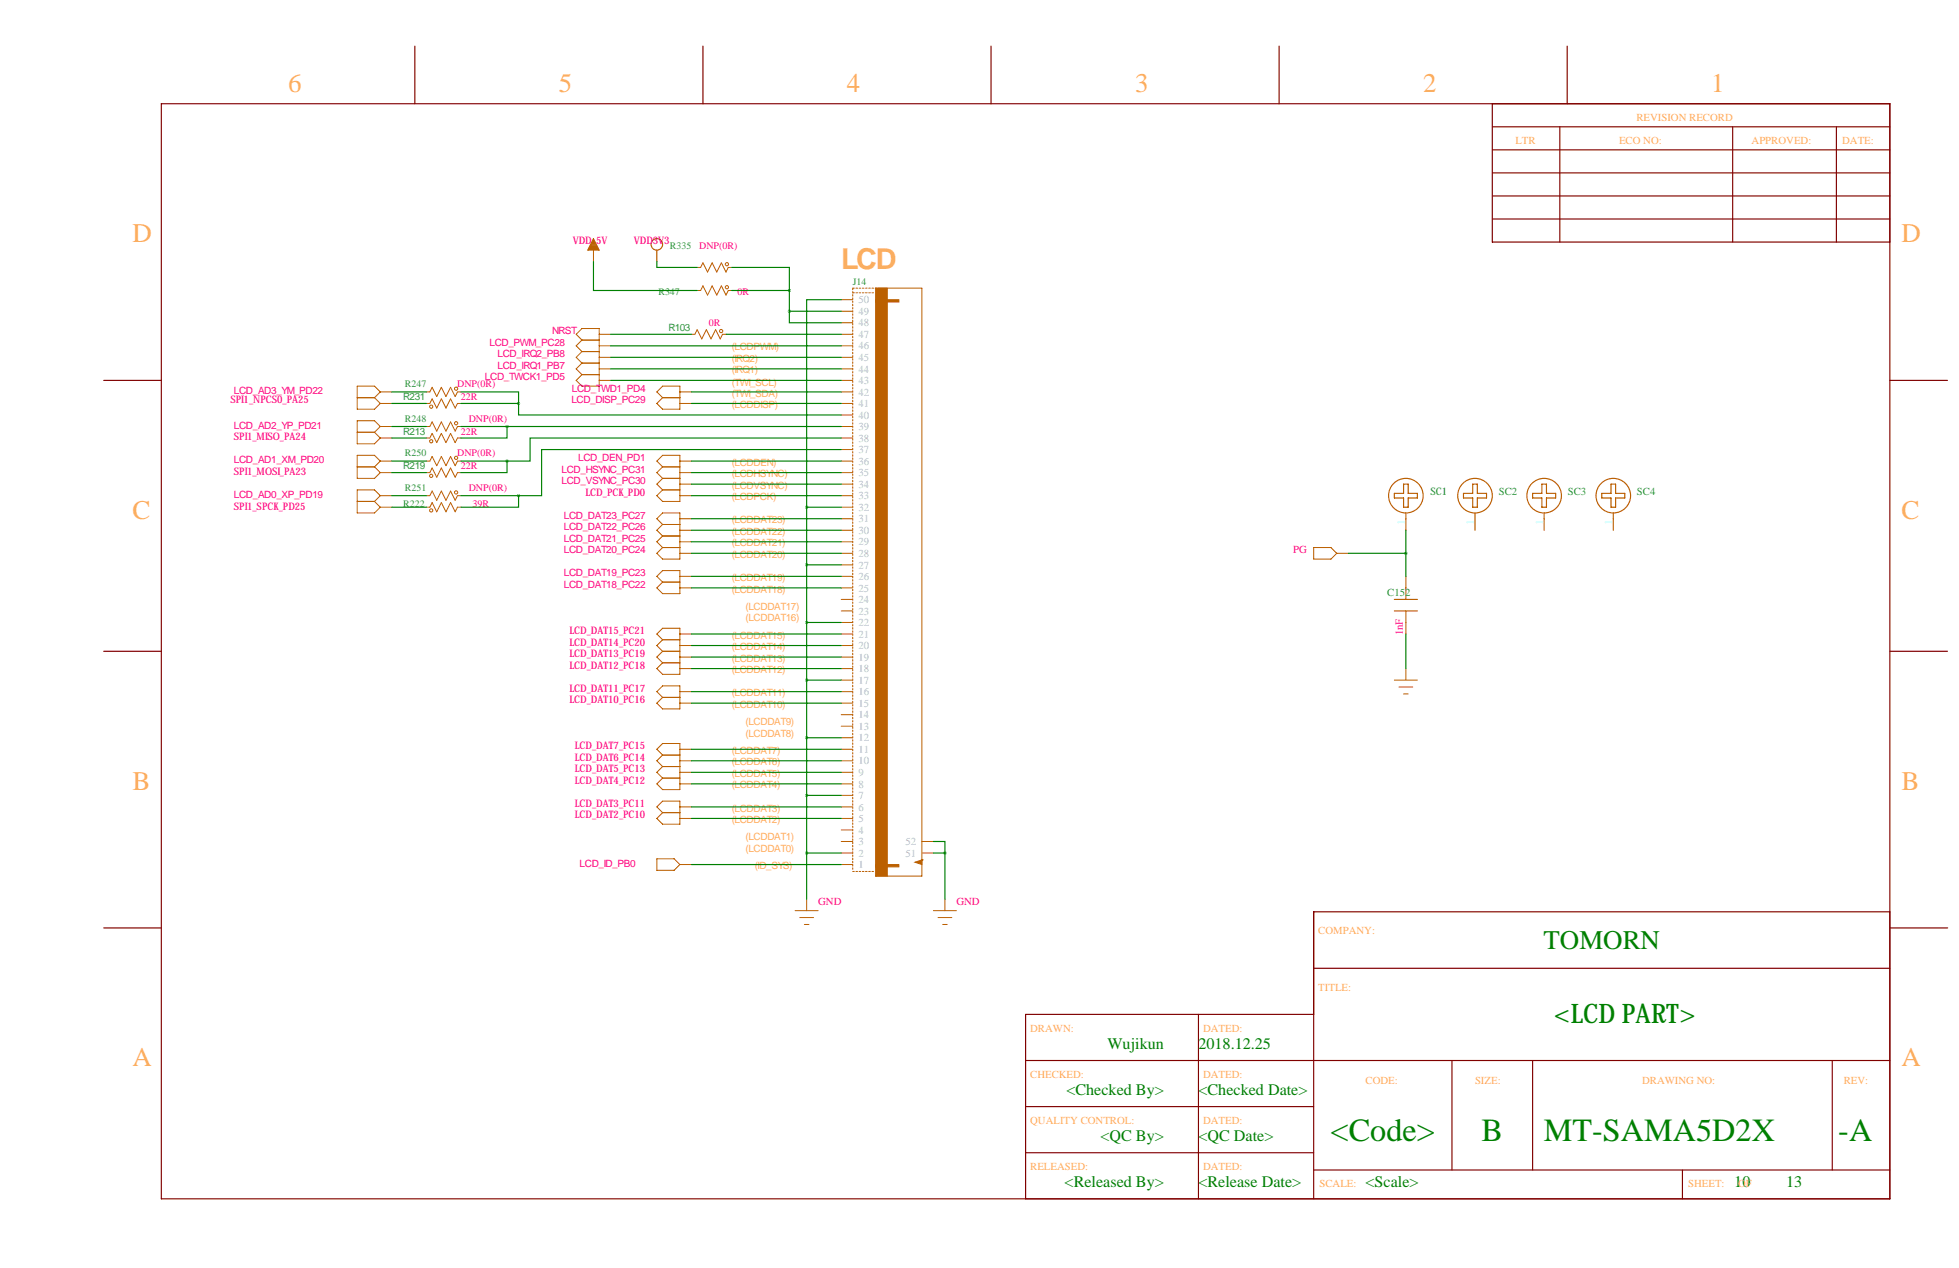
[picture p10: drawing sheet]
<svg xmlns="http://www.w3.org/2000/svg" width="432mm" height="279mm" viewBox="0 0 432 279" stroke-linecap="round" stroke-linejoin="round" font-family="sans-serif">
<g fill="none" stroke="#800000" stroke-width=".25">
<path d="M91.4 10.2v12.7M154.9 10.2v12.7M218.4 10.2v12.7M281.9 10.2v12.7M345.4 10.2v12.7M35.6 22.9h381v241.3h-381zM328.9 27.9h87.7M328.9 33h87.7M328.9 22.9v30.4h87.7M328.9 38.1h87.7M343.8 27.9v25.4M381.9 27.9v25.4"/>
<path d="M404.8 27.9v25.4M328.9 43.2h87.7M328.9 48.3h87.7M22.9 83.8h12.7M416.6 83.8h12.7M22.9 143.5h12.7M416.6 143.5h12.7M22.9 204.5h12.7M289.6 213.4h127M416.6 200.9h-127v63.3M416.6 204.5h12.7M226.1 233.7h190.5"/>
<path d="M264.2 223.5v40.7M289.6 223.5h-63.5v40.7M320 233.7v24.1M337.8 233.7v24.1M403.9 233.7v24.1M226.1 243.8h63.5M226.1 254h63.5M289.6 257.8h127M370.8 257.8v6.4"/>
</g>
<g fill="none" stroke="#bb6000" stroke-width=".22">
<path d="M130.8 52.6v5.1M153.7 58.9h.7l.5-1 1.1 2 1-2 1 2 1-2 1 2 .5-1h.8M128.3 74.9l-1.3-1.2 1.3-1.3h3.8v12.7h-3.8l-1.3-1.3 1.3-1.3M128.3 74.9h3.8M128.3 74.9l-1.3 1.3 1.3 1.3M128.3 77.5h3.8M128.3 77.5l-1.3 1.2 1.3 1.3M132.1 73.7h2.5M132.1 78.7h2.5M132.1 76.2h2.5M152.4 73.7h.8l.5-1.1 1 2.1 1-2.1 1 2.1 1-2.1 1 2.1 .6-1h.7M153.7 64h.7l.5-1 1.1 2 1-2 1 2 1-2 1 2 .5-1h.8"/>
<path d="M185.4 73.7h2.6M185.4 78.7h2.6M185.4 76.2h2.6M185.4 71.1h2.6M185.4 68.6h2.6M185.4 66h2.6M193 63.5h10.2v129.5h-10.2zM78.7 87.6h3.8M78.7 95.2h3.8M82.5 87.6l1.3 1.3M82.5 95.2l1.3 1.3M83.8 88.9h2.6"/>
<path d="M83.8 96.5h2.6M83.8 94h2.6M83.8 86.4h2.6M83.8 86.4l-1.3-1.3h-3.8v5.1h3.8l1.3-1.3M83.8 86.4l-1.3 1.2M83.8 94l-1.3-1.3h-3.8v5.1h3.8l1.3-1.3M83.8 94l-1.3 1.2M94 88.9h.7l.5-1 1.1 2 1-2 1 2 1-2 1 2 .5-1h.8M94 96.5h.7l.5-1 1.1 2 1-2 1 2 1-2 1 2 .5-1h.8M94 94h.7l.5-1 1.1 2 1-2 1 2 1-2 1 2 .5-1h.8M94 86.4h.7l.5-1.1 1.1 2.1 1-2.1 1 2.1 1-2.1 1 2.1 .5-1h.8M128.3 82.5h3.8"/>
<path d="M128.3 80h3.8M128.3 80l-1.3 1.3 1.3 1.2M132.1 83.8h2.5M132.1 81.3h2.5M144.8 86.4l1.2-1.3h3.9v5.1h-3.9l-1.2-1.3 1.2-1.3zM146 87.6h3.9M149.9 88.9h2.5M149.9 86.4h2.5M185.4 88.9h2.6M185.4 96.5h2.6M185.4 99.1h2.6M185.4 94h2.6"/>
<path d="M185.4 91.4h2.6M185.4 86.4h2.6M185.4 83.8h2.6M185.4 81.3h2.6M78.7 102.9h3.8M78.7 110.5h3.8M82.5 102.9l1.3 1.2M82.5 110.5l1.3 1.3M83.8 111.8h2.6M83.8 104.1h2.6M83.8 109.2h2.6M83.8 101.6h2.6"/>
<path d="M83.8 109.2l-1.3-1.3h-3.8v5.1h3.8l1.3-1.2M83.8 101.6l-1.3-1.3h-3.8v5.1h3.8l1.3-1.3M83.8 101.6l-1.3 1.3M83.8 109.2l-1.3 1.3M94 111.8h.7l.5-1.1 1.1 2.1 1-2.1 1 2.1 1-2.1 1 2.1 .5-1h.8M94 104.1h.7l.5-1 1.1 2.1 1-2.1 1 2.1 1-2.1 1 2.1 .5-1.1h.8M94 109.2h.7l.5-1 1.1 2 1-2 1 2 1-2 1 2 .5-1h.8M94 101.6h.7l.5-1 1.1 2 1-2 1 2 1-2 1 2 .5-1h.8M146 102.9l-1.2-1.3 1.2-1.3h3.9v10.2h-3.9l-1.2-1.3 1.2-1.3M146 115.6l-1.2-1.3 1.2-1.3h3.9v10.2h-3.9l-1.2-1.3 1.2-1.2M146 115.6h3.9M146 115.6l-1.2 1.2 1.2 1.3"/>
<path d="M146 118.1h3.9M146 102.9h3.9M146 102.9l-1.2 1.2 1.2 1.3M146 105.4h3.9M146 105.4l-1.2 1.3 1.2 1.2M146 107.9h3.9M146 118.1l-1.2 1.3 1.2 1.3M149.9 104.1h2.5M149.9 119.4h2.5M149.9 116.8h2.5M149.9 114.3h2.5M149.9 109.2h2.5"/>
<path d="M149.9 106.7h2.5M149.9 101.6h2.5M185.4 111.8h2.6M185.4 104.1h2.6M185.4 119.4h2.6M185.4 116.8h2.6M185.4 114.3h2.6M185.4 109.2h2.6M185.4 106.7h2.6M185.4 101.6h2.6M146 125.7h3.9v5.1h-3.9l-1.2-1.3 1.2-1.2-1.2-1.3zM146 128.3h3.9"/>
<path d="M146 120.7h3.9M149.9 139.7h2.5M149.9 129.5h2.5M149.9 127h2.5M149.9 121.9h2.5M185.4 139.7h2.6M185.4 137.2h2.6M185.4 134.6h2.6M185.4 132.1h2.6M185.4 129.5h2.6M185.4 127h2.6M185.4 124.5h2.6"/>
<path d="M185.4 121.9h2.6M289.6 120.7h3.8l1.2 1.2-1.2 1.3h-3.8zM294.6 121.9h2.6M144.8 152.4l1.2-1.3h3.9v5.1h-3.9l-1.2-1.3 1.2-1.2zM146 141l-1.2-1.3 1.2-1.3h3.9v10.2h-3.9l-1.2-1.3 1.2-1.3M146 141h3.9M146 141l-1.2 1.2 1.2 1.3M146 143.5h3.9M146 153.7h3.9M146 146h3.9M146 143.5l-1.2 1.3 1.2 1.2M149.9 154.9h2.5"/>
<path d="M149.9 152.4h2.5M149.9 147.3h2.5M149.9 144.8h2.5M149.9 142.2h2.5M185.4 157.5h2.6M185.4 154.9h2.6M185.4 152.4h2.6M185.4 149.9h2.6M185.4 147.3h2.6M185.4 144.8h2.6M185.4 142.2h2.6M307.3 149.9h5.1"/>
<path d="M308.4 151.4h3M309.4 152.9h1M309.9 147.3v2.6M144.8 177.8l1.2-1.3h3.9v5.1h-3.9l-1.2-1.3 1.2-1.2zM146 166.4l-1.2-1.3 1.2-1.3h3.9v10.2h-3.9l-1.2-1.3 1.2-1.3M146 166.4h3.9M146 166.4l-1.2 1.2 1.2 1.3M146 168.9h3.9M146 179.1h3.9M146 168.9l-1.2 1.3 1.2 1.2M146 171.4h3.9M149.9 177.8h2.5"/>
<path d="M149.9 172.7h2.5M149.9 170.2h2.5M149.9 167.6h2.5M149.9 165.1h2.5M185.4 177.8h2.6M185.4 175.3h2.6M185.4 172.7h2.6M185.4 170.2h2.6M185.4 167.6h2.6M185.4 165.1h2.6M185.4 162.6h2.6M185.4 160h2.6"/>
<path d="M144.8 189.2h3.8l1.3 1.3-1.3 1.3h-3.8zM149.9 190.5h2.5M149.9 180.3h2.5M177.8 198.1v2.6M185.4 190.5h2.6M185.4 188h2.6M185.4 185.4h2.6M185.4 182.9h2.6M185.4 180.3h2.6M203.2 189.5h.1M203.2 188h2.5M203.2 185.4h2.5"/>
<path d="M208.3 198.1v2.6M175.3 200.7h5M176.3 202.2h3M177.3 203.7h1M205.7 200.7h5.1M206.8 202.2h3M207.8 203.7h1"/>
<circle cx="160.2" cy="58.2" r=".36"/>
<circle cx="159" cy="72.9" r=".36"/>
<circle cx="160.2" cy="63.3" r=".36"/>
<circle cx="95" cy="97.2" r=".36"/>
<circle cx="95" cy="89.6" r=".36"/>
<circle cx="100.5" cy="93.3" r=".36"/>
<circle cx="100.5" cy="85.6" r=".36"/>
<circle cx="95" cy="112.5" r=".36"/>
<circle cx="95" cy="104.9" r=".36"/>
<circle cx="100.5" cy="108.5" r=".36"/>
<circle cx="100.5" cy="100.9" r=".36"/>
</g>
<path d="M188 64.5h4.8M188 63.5v128.3M188 63.5h7.3M188 192h4.8" fill="none" stroke="#bb6000" stroke-width=".22" stroke-dasharray=".4 .4"/>
<g fill="#bb6000" stroke="#bb6000" stroke-width=".22">
<path d="M193 63.5h2.6v129.5h-2.6z"/>
<path d="M193 66h5.1v.5h-5.1z"/>
<path d="M193 190.5h5.1v.5h-5.1z"/>
<path d="M201.7 190l1.5-.5v1z"/>
<path d="M130.8 52.6l1.3 2.5h-2.6z"/>
</g>
<g fill="none" stroke="#bb6000" stroke-width=".25">
<path d="M144.8 55.1v2.6M307.3 108.7h2.1v-2h1v2h2v1h-2v2.1h-1v-2.1h-2.1zM309.9 113v3.8M324.6 106.7h1v2h2.1v1h-2.1v2.1h-1v-2.1h-2v-1h2zM325.1 113v3.8M337.8 108.7h2.1v-2h1v2h2v1h-2v2.1h-1v-2.1h-2.1zM340.4 113v3.8M353.1 108.7h2v-2h1v2h2v1h-2v2.1h-1v-2.1h-2zM355.6 113v3.8M307.3 134.6h5.1M307.3 132.1h5.1M309.9 127v5.1"/>
<path d="M309.9 134.6v5.1"/>
<circle cx="144.8" cy="53.8" r="1.27"/>
<circle cx="309.9" cy="109.2" r="3.8"/>
<circle cx="325.1" cy="109.2" r="3.8"/>
<circle cx="340.4" cy="109.2" r="3.8"/>
<circle cx="355.6" cy="109.2" r="3.8"/>
</g>
<g fill="none" stroke="#008000" stroke-width=".25">
<path d="M130.8 57.7v6.3h22.9M144.8 57.7v1.2h8.9M161.3 58.9h12.7v5.1M134.6 73.7h17.8M134.6 76.2h50.8M134.6 78.7h50.8M160 73.7h25.4M161.3 64h12.7M174 68.6v2.5h11.4M174 68.6h11.4M174 64v4.6M185.4 66h-7.6v45.8"/>
<path d="M86.4 86.4h7.6M86.4 94h7.6M86.4 88.9h7.6M86.4 96.5h7.6M101.6 86.4h12.7v2.5M101.6 94h83.8M101.6 88.9h12.7M111.8 94v2.5h-10.2M114.3 88.9v2.5h71.1M134.6 81.3h50.8M134.6 83.8h50.8M152.4 86.4h33"/>
<path d="M152.4 88.9h33M185.4 96.5h-68.6v5.1h-5M185.4 99.1h-66v10.1h-5.1M86.4 101.6h7.6M86.4 109.2h7.6M86.4 104.1h7.6M86.4 111.8h7.6M101.6 101.6h10.2M101.6 109.2h12.7M111.8 101.6v2.5h-10.2M114.3 109.2v2.6h-12.7M152.4 101.6h33"/>
<path d="M152.4 116.8h33M152.4 109.2h33M152.4 114.3h33M152.4 104.1h33M152.4 106.7h33M152.4 119.4h33M177.8 111.8v86.3M177.8 111.8h7.6M309.9 116.8v10.2M152.4 139.7h33M152.4 129.5h33M152.4 127h33"/>
<path d="M152.4 121.9h33M177.8 137.2h7.6M177.8 124.5h7.6M297.2 121.9h12.7M309.9 139.7v7.6M152.4 154.9h33M152.4 152.4h33M152.4 142.2h33M152.4 144.8h33M152.4 147.3h33M177.8 149.9h7.6M152.4 177.8h33"/>
<path d="M152.4 172.7h33M152.4 170.2h33M152.4 167.6h33M152.4 165.1h33M177.8 162.6h7.6M177.8 175.3h7.6M152.4 190.5h33M152.4 180.3h33M177.8 188h7.6M205.7 185.4h2.6v2.6M205.7 188h2.6M208.3 188v10.1"/>
</g>
<path d="M111.7 94a.05 .05 0 0 0 .1 0 .05 .05 0 0 0-.1 0zM111.7 101.6a.05 .05 0 0 0 .1 0 .05 .05 0 0 0-.1 0z" fill="#008000" stroke="#008000" stroke-width=".63"/>
<g font-size="7.1" fill="#008000">
<text x="293.3" y="251.3">&lt;Code&gt;</text>
<text x="326.6" y="251.3">B</text>
<text x="340.3" y="251.3">MT-SAMA5D2X</text>
<text x="405.2" y="251.3">-A</text>
</g>
<text font-size="6.3" fill="#ffad5b" x="185.4" y="59.2">LCD</text>
<g font-size="5.9" fill="#ffad5b">
<text x="63.5" y="20.3">6</text>
<text x="123.2" y="20.3">5</text>
<text x="186.7" y="20.3">4</text>
<text x="250.2" y="20.3">3</text>
<text x="313.7" y="20.3">2</text>
<text x="377.2" y="20.3">1</text>
<text x="29.2" y="53.3">D</text>
<text x="419.1" y="53.3">D</text>
<text x="29.2" y="114.3">C</text>
<text x="419.1" y="114.3">C</text>
<text x="29.2" y="174">B</text>
<text x="419.1" y="174">B</text>
<text x="29.2" y="234.9">A</text>
<text x="419.1" y="234.9">A</text>
</g>
<g font-size="5.9" fill="#008000">
<text x="340.2" y="209">TOMORN</text>
<text x="342.5" y="225.5">&lt;LCD PART&gt;</text>
</g>
<g font-size="3.6" fill="#008000">
<text x="244.1" y="231.1">Wujikun</text>
<text x="264.2" y="231.1">2018.12.25</text>
<text x="235" y="241.2">&lt;Checked By&gt;</text>
<text x="264.2" y="241.2">&lt;Checked Date&gt;</text>
<text x="242.6" y="251.4">&lt;QC By&gt;</text>
<text x="264.2" y="251.4">&lt;QC Date&gt;</text>
<text x="234.7" y="261.6">&lt;Released By&gt;</text>
<text x="264.2" y="261.6">&lt;Release Date&gt;</text>
<text x="301" y="261.6">&lt;Scale&gt;</text>
<text x="382.3" y="261.6">10</text>
<text x="393.7" y="261.6">13</text>
</g>
<g font-size="2.4" fill="#ffad5b">
<text x="360.7" y="26.7">REVISION RECORD</text>
<text x="334" y="31.8">LTR</text>
<text x="356.9" y="31.8">ECO NO:</text>
<text x="386.1" y="31.8">APPROVED:</text>
<text x="406" y="31.8">DATE:</text>
<text x="290.6" y="205.7">COMPANY:</text>
<text x="290.6" y="218.4">TITLE:</text>
<text x="227.1" y="227.3">DRAWN:</text>
<text x="265.2" y="227.3">DATED:</text>
<text x="227.1" y="237.5">CHECKED:</text>
<text x="265.2" y="237.5">DATED:</text>
<text x="301" y="238.8">CODE:</text>
<text x="325.1" y="238.8">SIZE:</text>
<text x="361.9" y="238.8">DRAWING NO:</text>
<text x="406.4" y="238.8">REV:</text>
<text x="227.1" y="247.6">QUALITY CONTROL:</text>
<text x="265.2" y="247.6">DATED:</text>
<text x="227.1" y="257.8">RELEASED:</text>
<text x="265.2" y="257.8">DATED:</text>
<text x="290.8" y="261.6">SCALE:</text>
<text x="372.1" y="261.6">SHEET:</text>
<text x="383.1" y="261.6">OF</text>
</g>
<g font-size="2.4" fill="#aaaad4">
<text x="189.2" y="71.9">48</text>
<text x="189.2" y="69.4">49</text>
<text x="189.2" y="66.8">50</text>
<text x="189.2" y="77">46</text>
<text x="189.2" y="74.5">47</text>
<text x="189.2" y="82.1">44</text>
<text x="189.2" y="79.5">45</text>
<text x="189.2" y="89.7">41</text>
<text x="189.2" y="87.2">42</text>
<text x="189.2" y="84.6">43</text>
<text x="189.2" y="94.8">39</text>
<text x="189.2" y="92.2">40</text>
<text x="189.2" y="99.9">37</text>
<text x="189.2" y="97.3">38</text>
<text x="189.2" y="107.5">34</text>
<text x="189.2" y="104.9">35</text>
<text x="189.2" y="102.4">36</text>
<text x="189.2" y="112.6">32</text>
<text x="189.2" y="110">33</text>
<text x="189.2" y="117.6">30</text>
<text x="189.2" y="115.1">31</text>
<text x="189.2" y="125.3">27</text>
<text x="189.2" y="122.7">28</text>
<text x="189.2" y="120.2">29</text>
<text x="189.2" y="130.3">25</text>
<text x="189.2" y="127.8">26</text>
<text x="189.2" y="138">22</text>
<text x="189.2" y="135.4">23</text>
<text x="189.2" y="132.9">24</text>
<text x="189.2" y="143">20</text>
<text x="189.2" y="140.5">21</text>
<text x="189.2" y="148.1">18</text>
<text x="189.2" y="145.6">19</text>
<text x="189.2" y="155.7">15</text>
<text x="189.2" y="153.2">16</text>
<text x="189.2" y="150.7">17</text>
<text x="189.2" y="160.8">13</text>
<text x="189.2" y="158.3">14</text>
<text x="189.2" y="165.9">11</text>
<text x="189.2" y="163.4">12</text>
<text x="189.2" y="173.5">8</text>
<text x="189.2" y="171">9</text>
<text x="189.2" y="168.4">10</text>
<text x="189.2" y="178.6">6</text>
<text x="189.2" y="176.1">7</text>
<text x="189.2" y="183.7">4</text>
<text x="189.2" y="181.1">5</text>
<text x="189.2" y="191.3">1</text>
<text x="189.2" y="188.8">2</text>
<text x="189.2" y="186.2">3</text>
<text x="199.6" y="186.2">52</text>
<text x="199.6" y="188.8">51</text>
</g>
<g font-size="2.4" fill="#008080">
<text x="330.3" y="109.1">SC2</text>
<text x="345.6" y="109.1">SC3</text>
<text x="360.8" y="109.1">SC4</text>
<text x="305.8" y="131.4">C152</text>
</g>
<g font-size="2.4" fill="#9bffff">
<text x="309.6" y="115.7" transform="rotate(-90 309.6 115.7)">1</text>
<text x="324.9" y="115.7" transform="rotate(-90 324.9 115.7)">1</text>
<text x="340.1" y="115.7" transform="rotate(-90 340.1 115.7)">1</text>
<text x="355.3" y="115.7" transform="rotate(-90 355.3 115.7)">1</text>
</g>
<g font-size="2.4" fill="#ff0080">
<text x="285" y="121.9">PG</text>
<text x="309.2" y="140" transform="rotate(-90 309.2 140)">1nF</text>
<text x="180.3" y="199.4">GND</text>
<text x="210.8" y="199.4">GND</text>
</g>
<g font-size="2.3" fill="#ff0080">
<text x="126.2" y="53.8">VDD_5V</text>
<text x="139.7" y="53.8">VDD3V3</text>
<text x="50.8" y="88.9">SPI1_NPCS0_PA25</text>
<text x="51.6" y="97">SPI1_MISO_PA24</text>
<text x="51.6" y="104.6">SPI1_MOSI_PA23</text>
<text x="51.6" y="112.3">SPI1_SPCK_PD25</text>
<text x="129.1" y="109.2">LCD_PCK_PD0</text>
<text x="125.5" y="142.2">LCD_DAT14_PC20</text>
<text x="125.5" y="139.7">LCD_DAT15_PC21</text>
<text x="125.5" y="147.3">LCD_DAT12_PC18</text>
<text x="125.5" y="144.8">LCD_DAT13_PC19</text>
<text x="125.5" y="152.4">LCD_DAT11_PC17</text>
<text x="125.5" y="154.9">LCD_DAT10_PC16</text>
<text x="126.7" y="167.6">LCD_DAT6_PC14</text>
<text x="126.7" y="165.1">LCD_DAT7_PC15</text>
<text x="126.7" y="170.2">LCD_DAT5_PC13</text>
<text x="126.7" y="172.7">LCD_DAT4_PC12</text>
<text x="126.7" y="177.8">LCD_DAT3_PC11</text>
<text x="126.7" y="180.3">LCD_DAT2_PC10</text>
</g>
<text font-size="2.3" fill="#008080" x="315.3" y="109.1">SC1</text>
<g font-size="2.2" fill="#008080">
<text x="147.7" y="54.8">R335</text>
<text x="145.1" y="65">R347</text>
<text x="188" y="62.7">J14</text>
<text x="147.3" y="72.9">R103</text>
<text x="88.9" y="88.1">R231</text>
<text x="89.3" y="85.3">R247</text>
<text x="88.9" y="95.8">R213</text>
<text x="89.3" y="92.9">R248</text>
<text x="89.3" y="100.5">R250</text>
<text x="88.9" y="103.4">R219</text>
<text x="88.9" y="111.8">R222</text>
<text x="89.3" y="108.2">R251</text>
</g>
<g font-size="2.2" fill="#ff0080">
<text x="154.1" y="54.8">DNP(0R)</text>
<text x="162.5" y="65">0R</text>
<text x="156.2" y="71.9">0R</text>
<text x="107.9" y="76.2">LCD_PWM_PC28</text>
<text x="121.7" y="73.7">NRST</text>
<text x="106.9" y="83.8">LCD_TWCK1_PD5</text>
<text x="109.7" y="81.3">LCD_IRQ1_PB7</text>
<text x="109.7" y="78.7">LCD_IRQ2_PB8</text>
<text x="51.6" y="86.9">LCD_AD3_YM_PD22</text>
<text x="100.8" y="85.3">DNP(0R)</text>
<text x="101.6" y="88.1">22R</text>
<text x="125.9" y="88.9">LCD_DISP_PC29</text>
<text x="126.1" y="86.4">LCD_TWD1_PD4</text>
<text x="51.6" y="94.5">LCD_AD2_YP_PD21</text>
<text x="101.6" y="95.8">22R</text>
<text x="103.3" y="92.9">DNP(0R)</text>
<text x="100.8" y="100.6">DNP(0R)</text>
<text x="127.5" y="101.6">LCD_DEN_PD1</text>
<text x="51.6" y="102.1">LCD_AD1_XM_PD20</text>
<text x="101.6" y="103.4">22R</text>
<text x="123.8" y="104.1">LCD_HSYNC_PC31</text>
<text x="123.8" y="106.7">LCD_VSYNC_PC30</text>
<text x="51.6" y="109.7">LCD_AD0_XP_PD19</text>
<text x="103.3" y="108.2">DNP(0R)</text>
<text x="104.1" y="111.8">39R</text>
<text x="124.3" y="114.3">LCD_DAT23_PC27</text>
<text x="124.3" y="116.8">LCD_DAT22_PC26</text>
<text x="124.3" y="119.4">LCD_DAT21_PC25</text>
<text x="124.3" y="121.9">LCD_DAT20_PC24</text>
<text x="124.3" y="127">LCD_DAT19_PC23</text>
<text x="124.3" y="129.5">LCD_DAT18_PC22</text>
<text x="127.8" y="191">LCD_ID_PB0</text>
</g>
<g font-size="2.2" fill="#ffad5b">
<text x="161.3" y="77.2">(LCDPWM)</text>
<text x="161.3" y="82.3">(IRQ1)</text>
<text x="161.3" y="79.8">(IRQ2)</text>
<text x="161.3" y="89.9">(LCDDISP)</text>
<text x="161.3" y="85.1">(TWI_SCL)</text>
<text x="161.3" y="87.4">(TWI_SDA)</text>
<text x="161.3" y="102.6">(LCDDEN)</text>
<text x="161.3" y="105.2">(LCDHSYNC)</text>
<text x="161.3" y="107.7">(LCDVSYNC)</text>
<text x="161.3" y="110.2">(LCDPCK)</text>
<text x="161.3" y="117.9">(LCDDAT22)</text>
<text x="161.3" y="115.3">(LCDDAT23)</text>
<text x="161.3" y="120.4">(LCDDAT21)</text>
<text x="161.3" y="122.9">(LCDDAT20)</text>
<text x="161.3" y="128">(LCDDAT19)</text>
<text x="161.3" y="130.6">(LCDDAT18)</text>
<text x="164.3" y="136.9">(LCDDAT16)</text>
<text x="164.3" y="134.4">(LCDDAT17)</text>
<text x="161.3" y="140.7">(LCDDAT15)</text>
<text x="161.3" y="143.3">(LCDDAT14)</text>
<text x="161.3" y="145.8">(LCDDAT13)</text>
<text x="161.3" y="148.3">(LCDDAT12)</text>
<text x="161.3" y="153.4">(LCDDAT11)</text>
<text x="161.3" y="156">(LCDDAT10)</text>
<text x="164.3" y="159.8">(LCDDAT9)</text>
<text x="161.3" y="166.1">(LCDDAT7)</text>
<text x="164.3" y="162.3">(LCDDAT8)</text>
<text x="161.3" y="168.7">(LCDDAT6)</text>
<text x="161.3" y="171.2">(LCDDAT5)</text>
<text x="161.3" y="173.7">(LCDDAT4)</text>
<text x="161.3" y="178.8">(LCDDAT3)</text>
<text x="161.3" y="181.4">(LCDDAT2)</text>
<text x="164.3" y="185.2">(LCDDAT1)</text>
<text x="164.3" y="187.7">(LCDDAT0)</text>
<text x="166.4" y="191.5">(ID_SYS)</text>
</g>
</svg>
